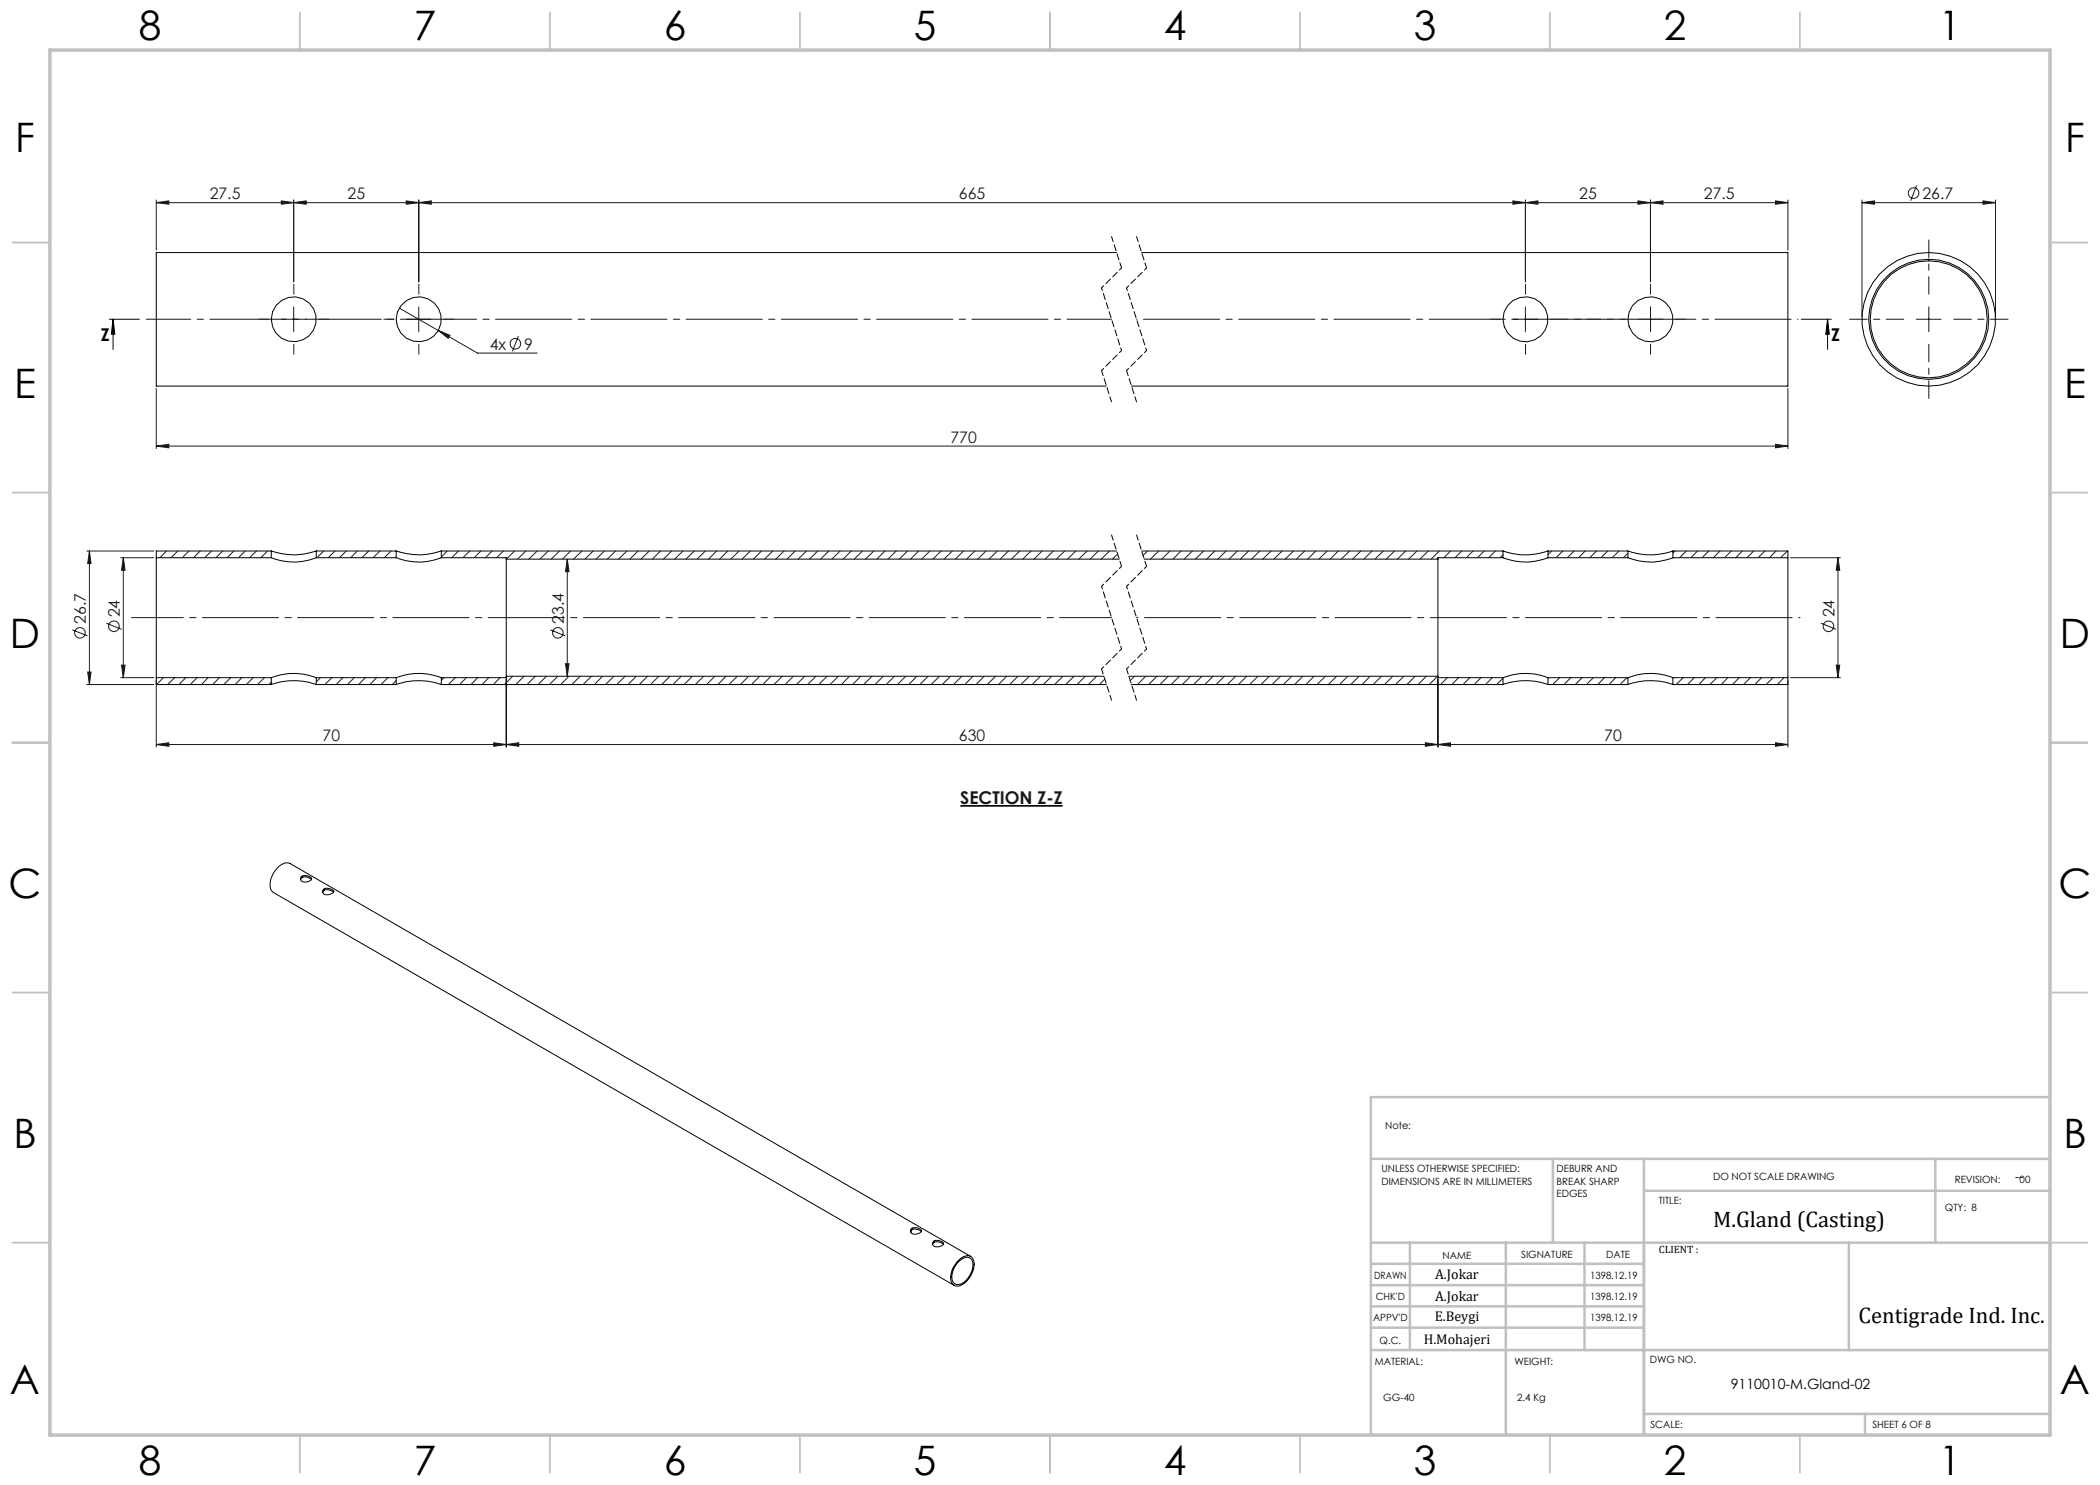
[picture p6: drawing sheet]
<svg xmlns="http://www.w3.org/2000/svg" width="420mm" height="297mm" viewBox="0 0 420 297" stroke-linecap="round" stroke-linejoin="round" font-family="sans-serif">
<g fill="none" stroke="#191924" stroke-width=".2">
<path d="M383.3 37.1l-1.2 3M31.3 40.5l2.5-.3v.6zM31.3 40.5h326.3M31.3 40v10M56.3 40.2l2.4 .3-2.4 .3zM58.7 40.5l2.5-.3v.6zM58.7 40v16.4M81.2 40.2l2.5 .3-2.5 .3zM83.7 40.5l2.6-.3v.6zM83.7 40v16.4M302.6 40.2l2.5 .3-2.5 .3zM305.1 40v16.4"/>
<path d="M305.1 40.5l2.5-.3v.6zM327.6 40.2l2.5 .3-2.5 .3zM330.1 40.5l2.5-.3v.6zM330.1 40v16.4M355.1 40.2l2.5 .3-2.5 .3zM357.6 40v10M372.4 40.5l2.5-.3v.6zM372.4 40v23.4M372.4 40.5h26.7M396.6 40.2l2.5 .3-2.5 .3zM399.1 40v23.4M31.3 77.7v12"/>
<path d="M56.3 63.8h4.9M58.7 61.4v5M79.9 61.6l7.8 4.5M81.2 63.8h5.1M83.7 61.4v5M87.7 66.1l2.3 1-.4 .6zM87.7 66.1l7.8 4.5h12M103.7 67.2l-1.2 3.1M302.6 63.8h5M305.1 61.4v5M357.6 77.7v12M383.3 63.8h4.9"/>
<path d="M385.8 61.4v5M31.3 89.2l2.5-.3v.7zM31.3 89.2h326.3M355.1 88.9l2.5 .3-2.5 .4zM17.4 110.2h13.4M17.9 110.2v26.7M17.9 110.2l.3 2.5h-.7zM24.2 111.5h6.6M24.7 111.5v24M24.7 111.5l.3 2.5h-.7zM113.5 111.8v23.5M113.5 111.8l.3 2.5h-.7z"/>
<path d="M358.1 111.5h10M367.6 111.5v24M367.6 111.5l.3 2.5h-.7zM14.5 126l3 1.2M17.4 136.9h13.4M17.5 134.4h.7l-.3 2.5zM21.3 124.6l3 1.3M24.2 135.5h6.6M24.3 133h.7l-.3 2.5zM31.3 136v13.4M101.2 135.7v13.7M110.1 126l3 1.2"/>
<path d="M113.1 132.7h.7l-.3 2.6zM287.6 135.7v13.7M357.6 136v13.4M358.1 135.5h10M364.2 124.6l3 1.3M367.2 133h.7l-.3 2.5zM31.3 148.9l2.5-.3v.7zM31.3 148.9h326.3M98.7 148.6l2.5 .3-2.5 .4zM101.2 148.9l2.6-.3v.7zM285.1 148.6l2.5 .3-2.5 .4zM287.6 148.9l2.5-.3v.7z"/>
<path d="M355.1 148.6l2.5 .3-2.5 .4z"/>
<circle cx="382.7" cy="38.6" r="1.06"/>
<circle cx="103.1" cy="68.8" r="1.06"/>
<circle cx="16" cy="126.6" r="1.06"/>
<circle cx="22.8" cy="125.3" r="1.06"/>
<circle cx="111.6" cy="126.6" r="1.06"/>
<circle cx="365.7" cy="125.3" r="1.06"/>
</g>
<path d="M192.1 161.2h20.4" fill="none" stroke="#000" stroke-width=".33"/>
<path d="M21.9 63.8h6M22.6 63.8l.4 3h-.7zM22.6 63.8v6.1M360.3 63.8h6M365.5 63.8l.4 3h-.7zM365.5 63.8v6.1" fill="none" stroke="#000" stroke-width=".2"/>
<path d="M222.3 47.3l2 6.3M227.3 47.3l2 6.3M220.3 74.1l2 6.3M225.3 74.1l2 6.3M222.3 107l2 6.3M227.3 107l2 6.3M220.3 133.8l2 6.3M225.3 133.8l2 6.3" fill="none" stroke="#000" stroke-width=".2" stroke-dasharray="1.3 .6" stroke-dashoffset=".2"/>
<path d="M220.3 57.6l4 12.5M224.3 53.6l-4 4M225.3 57.6l4 12.5M229.3 53.6l-4 4M224.3 70.1l-4 4M229.3 70.1l-4 4M220.3 117.3l4 12.5M224.3 113.3l-4 4M225.3 117.3l4 12.5M229.3 113.3l-4 4M224.3 129.8l-4 4M229.3 129.8l-4 4" fill="none" stroke="#000" stroke-width=".2" stroke-dasharray="1.3 .6" stroke-dashoffset=".7"/>
<path d="M385.8 58.8v-10.8M380.8 63.8h-10.9M385.8 68.8v10.9M390.8 63.8h10.8" fill="none" stroke="#191924" stroke-width=".2" stroke-dasharray="15.2 1.3 1.3 1.3" stroke-dashoffset="11.7"/>
<g fill="none" stroke="#191924" stroke-width=".2" stroke-dasharray="15.2 1.3 1.3 1.3">
<path d="M58.8 58.8v-2M83.8 58.8v-2M305.1 58.8v-2M330.1 58.8v-2M53.8 63.8h-2M58.8 68.8v2M63.8 63.8h2M78.8 63.8h-2M83.8 68.8v2M88.8 63.8h2M300.1 63.8h-2M305.1 68.8v2"/>
<path d="M330.1 63.8h-2.5M330.1 63.8v2.5M330.1 63.8h2.5M330.1 63.8v-2.5M330.1 68.8v2M335.1 63.8h2"/>
</g>
<path d="M325.1 63.8h-15" fill="none" stroke="#191924" stroke-width=".2" stroke-dasharray="15.2 1.3 1.3 1.3" stroke-dashoffset="7.5"/>
<path d="M29.3 63.8h193" fill="none" stroke="#191924" stroke-width=".2" stroke-dasharray="15.2 1.3 1.3 1.3" stroke-dashoffset="6.3"/>
<path d="M227.3 63.8h132.3" fill="none" stroke="#191924" stroke-width=".2" stroke-dasharray="15.2 1.3 1.3 1.3" stroke-dashoffset="-1.4"/>
<path d="M26.3 123.5h196" fill="none" stroke="#191924" stroke-width=".2" stroke-dasharray="15.2 1.3 1.3 1.3" stroke-dashoffset="4.9"/>
<path d="M227.3 123.5h132.7" fill="none" stroke="#191924" stroke-width=".2" stroke-dasharray="15.2 1.3 1.3 1.3" stroke-dashoffset="-1.6"/>
<g fill="none" stroke="#c0c0c0" stroke-width=".35">
<path d="M60 2.5v7.5M110 2.5v7.5M160 2.5v7.5M210 2.5v7.5M260 2.5v7.5M310 2.5v7.5M360 2.5v7.5M2.5 48.5h7.5M410 48.5h7.5M2.5 98.5h7.5M410 98.5h7.5M2.5 148.5h7.5"/>
<path d="M410 148.5h7.5M2.5 198.5h7.5M410 198.5h7.5M2.5 248.5h7.5M410 248.5h7.5M60 287v7.5M110 287v7.5M160 287v7.5M210 287v7.5M260 287v7.5M310 287v7.5M360 287v7.5"/>
</g>
<g fill="none" stroke="#c0c0c0" stroke-width=".5">
<path d="M410 219.4h-135.8v67.4M274.2 231.8h135.8M310.6 231.8v16.7M328.8 231.8v55.2M328.8 238.2h81.2M387.1 231.8v16.7M274.2 248.5h135.8M274.2 257h54.6M274.2 252.8h54.6M282 248.5v21.5M301.2 248.5v38.3M316.9 248.5v21.5"/>
<path d="M369.8 248.5v21.5M274.2 265.5h54.6M274.2 261.3h54.6M274.2 270h135.8M328.8 282.8h81.2M373 282.8v4.2"/>
</g>
<path d="M10 10h400v277h-400z" fill="none" stroke="#c0c0c0" stroke-width=".7"/>
<path d="M365.5 63.8l.4 3h-.7zM22.6 63.8l.4 3h-.7z" fill="#000"/>
<g fill="#191924">
<path d="M87.7 66.1l1.9 1.6 .4-.6zM372.4 40.5l2.5-.3v.6zM396.6 40.2l2.5 .3-2.5 .3z"/>
<path d="M58.7 40.5l2.5-.3v.6zM81.2 40.2l2.5 .3-2.5 .3zM83.7 40.5l2.6-.3v.6zM302.6 40.2l2.5 .3-2.5 .3z"/>
<path d="M31.3 40.5l2.5-.3v.6zM56.3 40.2l2.4 .3-2.4 .3zM330.1 40.5l2.5-.3v.6zM355.1 40.2l2.5 .3-2.5 .3zM31.3 89.2l2.5-.3v.7zM355.1 88.9l2.5 .3-2.5 .4z"/>
<path d="M327.6 40.2l2.5 .3-2.5 .3zM305.1 40.5l2.5-.3v.6z"/>
<path d="M24.7 111.5l.3 2.5h-.7zM24.3 133h.7l-.3 2.5zM113.5 111.8l.3 2.5h-.7zM113.1 132.7h.7l-.3 2.6zM17.9 110.2l.3 2.5h-.7zM17.5 134.4h.7l-.3 2.5z"/>
<path d="M367.6 111.5l.3 2.5h-.7zM367.2 133h.7l-.3 2.5z"/>
<path d="M31.3 148.9l2.5-.3v.7zM98.7 148.6l2.5 .3-2.5 .4zM101.2 148.9l2.6-.3v.7zM285.1 148.6l2.5 .3-2.5 .4zM287.6 148.9l2.5-.3v.7zM355.1 148.6l2.5 .3-2.5 .4z"/>
</g>
<g fill="none" stroke="#000" stroke-width=".2">
<path d="M223.3 50.5h-192v26.7h190M228.3 50.5h129.3v26.7h-131.3M31.3 111.5v24M31.3 111.5h23M54.3 111.5a11.8 11.8 0 0 0 9 0M54.3 110.2a13.4 13.4 0 0 0 9 0M54.3 110.2h-23v1.3M54.3 110.2v1.3M63.3 111.5h15.9M63.3 110.2h15.9M63.3 110.2v1.3M79.2 111.5a11.9 11.9 0 0 0 9.1 0"/>
<path d="M79.2 110.2a13.4 13.4 0 0 0 9.1 0M79.2 110.2v1.3M88.3 111.5h12.9v.3M88.3 110.2h135M88.3 110.2v1.3M101.2 111.8v23.5M101.2 111.8h122.6M228.3 110.2h72.3M228.8 111.8h58.8M287.6 111.8v23.5M300.6 111.5a11.8 11.8 0 0 0 9 0M300.6 110.2a13.3 13.3 0 0 0 9 0"/>
<path d="M300.6 111.5h-13v.3M300.6 110.2v1.3M309.6 111.5h16M309.6 110.2v1.3M309.6 110.2h16M325.6 111.5a11.8 11.8 0 0 0 9 0M325.6 110.2a13.3 13.3 0 0 0 9 0M325.6 110.2v1.3M334.6 111.5h23M334.6 110.2v1.3M334.6 110.2h23v1.3M357.6 111.5v24"/>
<path d="M31.3 135.5h23M31.3 135.5v1.4h23M54.3 136.9a13.3 13.3 0 0 1 9 0M54.3 135.5a12.3 12.3 0 0 1 9 0M54.3 135.5v1.4M63.3 135.5h15.9M63.3 136.9h15.9M63.3 135.5v1.4M79.2 136.9a13.4 13.4 0 0 1 9.1 0M79.2 135.5a12.4 12.4 0 0 1 9.1 0M79.2 135.5v1.4M88.3 136.9h133"/>
<path d="M88.3 135.5v1.4M101.2 135.3v.2h-12.9M101.2 135.3h119.6M225.7 135.3h61.9M226.3 136.9h74.3M287.6 135.3v.2h13M300.6 135.5a12.3 12.3 0 0 1 9 0M300.6 136.9a13.4 13.4 0 0 1 9 0M300.6 135.5v1.4M309.6 135.5h16M309.6 135.5v1.4M309.6 136.9h16"/>
<path d="M325.6 135.5a12.3 12.3 0 0 1 9 0M325.6 136.9a13.3 13.3 0 0 1 9 0M325.6 135.5v1.4M334.6 135.5h23M334.6 135.5v1.4M357.6 135.5v1.4h-23M60.1 175.9a1.33 1.33 0 0 1 2.2 0M60.2 175.4a1.5 1.5 0 0 1 2.1 .4 1.52 1.52 0 0 1-2 .4l-.2-.3zM64.6 178.5a1.09 1.09 0 0 1 1.6-.4l.5 .4M64.6 178a1.58 1.58 0 0 1 2.2 .3 1.55 1.55 0 0 1-2.1 .4l-.2-.5zM182.1 246.3a1.39 1.39 0 0 1 2.2 0M182.1 246.3h.1"/>
<path d="M182.2 245.8a1.51 1.51 0 0 1 2.1 .4 1.52 1.52 0 0 1-2.1 .4l-.1-.5zM182.2 246.1v.3M186.5 248.9a1.22 1.22 0 0 1 2-.2l.2 .2M186.8 248.2l1.1-.1 .6 .3 .2 .3a1.4 1.4 0 0 1-2.2 .2v-.3zM191.4 252.7a2.14 2.14 0 0 1 2.7-1 2.68 2.68 0 0 1 0 3.1 2.97 2.97 0 0 1-3 2.1 2.07 2.07 0 0 1-.5-2.9zM191.5 252.2a2.16 2.16 0 0 1 2.8-.8 3.6 3.6 0 0 1-.5 4.3 2.7 2.7 0 0 1-2.9 1.4 2.36 2.36 0 0 1-.5-3zM194.1 251.3l-136.1-78.6a2.14 2.14 0 0 0-2.6 1 4.1 4.1 0 0 0-1.1 4.4l.4 .4 136.1 78.6"/>
<circle cx="58.8" cy="63.9" r="4.5"/>
<circle cx="83.7" cy="63.8" r="4.5"/>
<circle cx="305.1" cy="63.8" r="4.5"/>
<circle cx="330.1" cy="63.9" r="4.5"/>
<circle cx="385.7" cy="63.9" r="13.3"/>
<circle cx="385.7" cy="63.9" r="12"/>
<circle cx="385.7" cy="63.9" r="11.7"/>
</g>
<g fill="none" stroke="#191924" stroke-width=".2">
<path d="M33.3 110.2l-1.3 1.3M35.6 110.2l-1.4 1.3M37.8 110.2l-1.4 1.3M40 110.2l-1.3 1.3M42.3 110.2l-1.3 1.3M44.6 110.2l-1.4 1.3M46.8 110.2l-1.4 1.3M49 110.2l-1.3 1.3M51.3 110.2l-1.4 1.3M53.5 110.2l-1.3 1.3M64.7 110.2l-1.3 1.3M67 110.2l-1.3 1.3"/>
<path d="M69.3 110.2l-1.4 1.3M71.5 110.2l-1.4 1.3M73.7 110.2l-1.3 1.3M76 110.2l-1.4 1.3M78.2 110.2l-1.3 1.3M79.2 111.4l-.1 .1M89.4 110.2l-1.1 1.2M91.7 110.2l-1.4 1.3M93.9 110.2l-1.3 1.3M96.2 110.2l-1.4 1.3M98.4 110.2l-1.3 1.3M100.7 110.2l-1.4 1.3"/>
<path d="M102.9 110.2l-1.6 1.6M105.2 110.2l-1.7 1.6M107.4 110.2l-1.6 1.6M109.6 110.2l-1.6 1.6M111.9 110.2l-1.7 1.6M114.1 110.2l-1.6 1.6M116.4 110.2l-1.7 1.6M118.6 110.2l-1.6 1.6M120.9 110.2l-1.7 1.6M123.1 110.2l-1.6 1.6M125.4 110.2l-1.7 1.6M127.6 110.2l-1.6 1.6"/>
<path d="M129.9 110.2l-1.7 1.6M132.1 110.2l-1.6 1.6M134.3 110.2l-1.6 1.6M136.6 110.2l-1.7 1.6M138.9 110.2l-1.7 1.6M141.1 110.2l-1.7 1.6M143.3 110.2l-1.6 1.6M145.6 110.2l-1.7 1.6M147.8 110.2l-1.6 1.6M150.1 110.2l-1.7 1.6M152.3 110.2l-1.6 1.6M154.6 110.2l-1.7 1.6"/>
<path d="M156.8 110.2l-1.6 1.6M159 110.2l-1.6 1.6M161.3 110.2l-1.7 1.6M163.5 110.2l-1.6 1.6M165.8 110.2l-1.7 1.6M168 110.2l-1.6 1.6M170.3 110.2l-1.7 1.6M172.5 110.2l-1.6 1.6M174.8 110.2l-1.7 1.6M177 110.2l-1.6 1.6M179.2 110.2l-1.6 1.6M181.5 110.2l-1.7 1.6"/>
<path d="M183.7 110.2l-1.6 1.6M186 110.2l-1.7 1.6M188.2 110.2l-1.6 1.6M190.5 110.2l-1.7 1.6M192.7 110.2l-1.6 1.6M195 110.2l-1.7 1.6M197.2 110.2l-1.7 1.6M199.5 110.2l-1.7 1.6M201.7 110.2l-1.6 1.6M203.9 110.2l-1.6 1.6M206.2 110.2l-1.7 1.6M208.4 110.2l-1.6 1.6"/>
<path d="M210.7 110.2l-1.7 1.6M212.9 110.2l-1.6 1.6M215.2 110.2l-1.7 1.6M217.4 110.2l-1.6 1.6M219.7 110.2l-1.7 1.6M221.9 110.2l-1.7 1.6M223.5 110.8l-1 1M229.5 110.2l-.9 .9M231.7 110.2l-1.6 1.6M234 110.2l-1.7 1.6M236.2 110.2l-1.6 1.6M238.5 110.2l-1.7 1.6"/>
<path d="M240.7 110.2l-1.6 1.6M243 110.2l-1.7 1.6M245.2 110.2l-1.6 1.6M247.5 110.2l-1.7 1.6M249.7 110.2l-1.6 1.6M252 110.2l-1.7 1.6M254.2 110.2l-1.6 1.6M256.4 110.2l-1.6 1.6M258.7 110.2l-1.7 1.6M260.9 110.2l-1.6 1.6M263.2 110.2l-1.7 1.6M265.4 110.2l-1.6 1.6"/>
<path d="M267.7 110.2l-1.7 1.6M269.9 110.2l-1.6 1.6M272.2 110.2l-1.7 1.6M274.4 110.2l-1.6 1.6M276.6 110.2l-1.6 1.6M278.9 110.2l-1.7 1.6M281.1 110.2l-1.6 1.6M283.4 110.2l-1.7 1.6M285.6 110.2l-1.6 1.6M287.9 110.2l-1.7 1.6M290.1 110.2l-1.3 1.3M292.3 110.2l-1.3 1.3"/>
<path d="M294.6 110.2l-1.3 1.3M296.9 110.2l-1.4 1.3M299.1 110.2l-1.4 1.3M300.6 110.9l-.6 .6M310.3 110.2l-.7 .7M312.6 110.2l-1.4 1.3M314.8 110.2l-1.3 1.3M317 110.2l-1.3 1.3M319.3 110.2l-1.3 1.3M321.6 110.2l-1.4 1.3M323.8 110.2l-1.4 1.3M325.6 110.6l-.9 .9"/>
<path d="M335 110.2l-.4 .4M337.3 110.2l-1.4 1.3M339.5 110.2l-1.3 1.3M341.8 110.2l-1.4 1.3M344 110.2l-1.3 1.3M346.3 110.2l-1.4 1.3M348.5 110.2l-1.4 1.3M350.7 110.2l-1.3 1.3M353 110.2l-1.4 1.3M355.2 110.2l-1.3 1.3M357.5 110.2l-1.4 1.3M32.7 135.5l-1.4 1.4"/>
<path d="M34.9 135.5l-1.4 1.4M37.1 135.5l-1.3 1.4M39.4 135.5l-1.3 1.4M41.6 135.5l-1.3 1.4M43.9 135.5l-1.4 1.4M46.1 135.5l-1.3 1.4M48.4 135.5l-1.4 1.4M50.6 135.5l-1.3 1.4M52.9 135.5l-1.4 1.4M54.3 136.4l-.5 .5M64.1 135.5l-.8 .9M66.4 135.5l-1.4 1.4"/>
<path d="M68.6 135.5l-1.4 1.4M70.8 135.5l-1.3 1.4M73.1 135.5l-1.4 1.4M75.3 135.5l-1.3 1.4M77.6 135.5l-1.4 1.4M79.2 136.1l-.7 .8M88.8 135.5l-.5 .6M91.1 135.5l-1.4 1.4M93.3 135.5l-1.4 1.4M95.5 135.5l-1.3 1.4M97.8 135.5l-1.4 1.4M100 135.5l-1.3 1.4"/>
<path d="M102.6 135.3l-1.7 1.6M104.8 135.3l-1.6 1.6M107.1 135.3l-1.7 1.6M109.3 135.3l-1.7 1.6M111.5 135.3l-1.6 1.6M113.8 135.3l-1.7 1.6M116 135.3l-1.6 1.6M118.3 135.3l-1.7 1.6M120.5 135.3l-1.6 1.6M122.8 135.3l-1.7 1.6M125 135.3l-1.6 1.6M127.2 135.3l-1.6 1.6"/>
<path d="M129.5 135.3l-1.7 1.6M131.8 135.3l-1.7 1.6M134 135.3l-1.7 1.6M136.2 135.3l-1.6 1.6M138.5 135.3l-1.7 1.6M140.7 135.3l-1.6 1.6M143 135.3l-1.7 1.6M145.2 135.3l-1.6 1.6M147.5 135.3l-1.7 1.6M149.7 135.3l-1.6 1.6M151.9 135.3l-1.6 1.6M154.2 135.3l-1.7 1.6"/>
<path d="M156.5 135.3l-1.7 1.6M158.7 135.3l-1.7 1.6M160.9 135.3l-1.6 1.6M163.2 135.3l-1.7 1.6M165.4 135.3l-1.6 1.6M167.7 135.3l-1.7 1.6M169.9 135.3l-1.6 1.6M172.2 135.3l-1.7 1.6M174.4 135.3l-1.6 1.6M176.6 135.3l-1.6 1.6M178.9 135.3l-1.7 1.6M181.2 135.3l-1.7 1.6"/>
<path d="M183.4 135.3l-1.6 1.6M185.6 135.3l-1.6 1.6M187.9 135.3l-1.7 1.6M190.1 135.3l-1.6 1.6M192.4 135.3l-1.7 1.6M194.6 135.3l-1.6 1.6M196.8 135.3l-1.6 1.6M199.1 135.3l-1.7 1.6M201.3 135.3l-1.6 1.6M203.6 135.3l-1.7 1.6M205.8 135.3l-1.6 1.6M208.1 135.3l-1.7 1.6"/>
<path d="M210.3 135.3l-1.6 1.6M212.6 135.3l-1.7 1.6M214.8 135.3l-1.7 1.6M217.1 135.3l-1.7 1.6M219.3 135.3l-1.6 1.6M220.9 135.9l-1 1M226.9 135.3l-.9 .8M229.1 135.3l-1.6 1.6M231.4 135.3l-1.7 1.6M233.6 135.3l-1.6 1.6M235.9 135.3l-1.7 1.6M238.1 135.3l-1.6 1.6"/>
<path d="M240.4 135.3l-1.7 1.6M242.6 135.3l-1.6 1.6M244.9 135.3l-1.7 1.6M247.1 135.3l-1.6 1.6M249.3 135.3l-1.6 1.6M251.6 135.3l-1.7 1.6M253.9 135.3l-1.7 1.6M256.1 135.3l-1.7 1.6M258.3 135.3l-1.6 1.6M260.6 135.3l-1.7 1.6M262.8 135.3l-1.6 1.6M265.1 135.3l-1.7 1.6"/>
<path d="M267.3 135.3l-1.6 1.6M269.6 135.3l-1.7 1.6M271.8 135.3l-1.6 1.6M274 135.3l-1.6 1.6M276.3 135.3l-1.7 1.6M278.6 135.3l-1.7 1.6M280.8 135.3l-1.7 1.6M283 135.3l-1.6 1.6M285.3 135.3l-1.7 1.6M287.5 135.3l-1.6 1.6M289.5 135.5l-1.4 1.4M291.7 135.5l-1.3 1.4"/>
<path d="M294 135.5l-1.4 1.4M296.2 135.5l-1.3 1.4M298.4 135.5l-1.3 1.4M300.6 135.6l-1.3 1.3M309.7 135.5l-.1 .1M311.9 135.5l-1.3 1.4M314.1 135.5l-1.3 1.4M316.4 135.5l-1.3 1.4M318.7 135.5l-1.4 1.4M320.9 135.5l-1.4 1.4M323.1 135.5l-1.3 1.4M325.4 135.5l-1.4 1.4"/>
<path d="M336.6 135.5l-1.4 1.4M338.8 135.5l-1.3 1.4M341.1 135.5l-1.3 1.4M343.4 135.5l-1.4 1.4M345.6 135.5l-1.4 1.4M347.8 135.5l-1.3 1.4M350.1 135.5l-1.4 1.4M352.3 135.5l-1.3 1.4M354.6 135.5l-1.4 1.4M356.8 135.5l-1.3 1.4"/>
</g>
<g font-size="8.1">
<text x="27.8" y="8">8</text>
<text x="82.8" y="8">7</text>
<text x="132.8" y="8">6</text>
<text x="182.8" y="8">5</text>
<text x="232.8" y="8">4</text>
<text x="282.8" y="8">3</text>
<text x="332.8" y="8">2</text>
<text x="387.8" y="8">1</text>
<text x="3" y="30.4">F</text>
<text x="413" y="30.4">F</text>
<text x="2.8" y="79.6">E</text>
<text x="412.8" y="79.6">E</text>
<text x="2" y="129.6">D</text>
<text x="412" y="129.6">D</text>
<text x="1.7" y="179.6">C</text>
<text x="411.7" y="179.6">C</text>
<text x="2.7" y="229.6">B</text>
<text x="412.7" y="229.6">B</text>
<text x="2" y="278.9">A</text>
<text x="412" y="278.9">A</text>
<text x="27.8" y="295">8</text>
<text x="82.8" y="295">7</text>
<text x="132.8" y="295">6</text>
<text x="182.8" y="295">5</text>
<text x="232.8" y="295">4</text>
<text x="282.8" y="295">3</text>
<text x="332.8" y="295">2</text>
<text x="387.8" y="295">1</text>
</g>
<g font-size="4.5">
<text x="342.6" y="245.3">M.Gland (Casting)</text>
<text x="371.7" y="264.6">Centigrade Ind. Inc.</text>
</g>
<g font-size="3.5">
<text x="20.2" y="68.3">Z</text>
<text x="366.2" y="68.3">Z</text>
</g>
<text font-size="3.5" fill="#191924" x="192.1" y="160.8">SECTION Z-Z</text>
<g font-size="3.2" fill="#191924">
<text x="41.9" y="39.8">27.5</text>
<text x="69.5" y="39.8">25</text>
<text x="191.8" y="39.8">665</text>
<text x="315.8" y="39.8">25</text>
<text x="340.8" y="39.8">27.5</text>
<text x="384.5" y="39.8">26.7</text>
<text x="98" y="69.9">4x</text>
<text x="104.8" y="69.9">9</text>
<text x="190.1" y="88.5">770</text>
<text x="17.2" y="124.8" transform="rotate(-90 17.2 124.8)">26.7</text>
<text x="24" y="123.5" transform="rotate(-90 24 123.5)">24</text>
<text x="112.8" y="124.8" transform="rotate(-90 112.8 124.8)">23.4</text>
<text x="366.9" y="123.5" transform="rotate(-90 366.9 123.5)">24</text>
<text x="64.5" y="148.2">70</text>
<text x="191.8" y="148.2">630</text>
<text x="320.8" y="148.2">70</text>
</g>
<g font-size="2.8">
<text x="287" y="255.9">A.Jokar</text>
<text x="287" y="260.1">A.Jokar</text>
<text x="284.7" y="268.7">H.Mohajeri</text>
<text x="286.9" y="264.2">E.Beygi</text>
<text x="346.2" y="277.7">9110010-M.Gland-02</text>
</g>
<text font-size="2.5" x="403" y="236.1">--</text>
<text font-size="2.1" x="331.8" y="250.7">CLIENT :</text>
<g font-size="2">
<text x="277" y="225.8">Note:</text>
<text x="276.3" y="234.5">UNLESS OTHERWISE SPECIFIED:</text>
<text x="276.3" y="237">DIMENSIONS ARE IN MILLIMETERS</text>
<text x="311.3" y="234.5">DEBURR AND</text>
<text x="311.3" y="237">BREAK SHARP</text>
<text x="311.3" y="239.5">EDGES</text>
<text x="342.6" y="236">DO NOT SCALE DRAWING</text>
<text x="391" y="236.6">REVISION:</text>
<text x="403.9" y="236.6">00</text>
<text x="331.8" y="240.8">TITLE:</text>
<text x="389" y="242.2">QTY: 8</text>
<text x="288.5" y="251.7">NAME</text>
<text x="304.2" y="251.7">SIGNATURE</text>
<text x="321.2" y="251.7">DATE</text>
<text x="274.8" y="255.9">DRAWN</text>
<text x="318" y="255.9">1398.12.19</text>
<text x="275.1" y="260.1">CHK'D</text>
<text x="318" y="260.1">1398.12.19</text>
<text x="274.6" y="264.2">APPV'D</text>
<text x="275.9" y="268.7">Q.C.</text>
<text x="318" y="264.2">1398.12.19</text>
<text x="275" y="273">MATERIAL:</text>
<text x="302.9" y="273">WEIGHT:</text>
<text x="330" y="272.5">DWG NO.</text>
<text x="276.7" y="280.2">GG-40</text>
<text x="303.4" y="280.2">2.4 Kg</text>
<text x="330.1" y="285.6">SCALE:</text>
<text x="374.5" y="285.6">SHEET 6 OF 8</text>
</g>
</svg>
